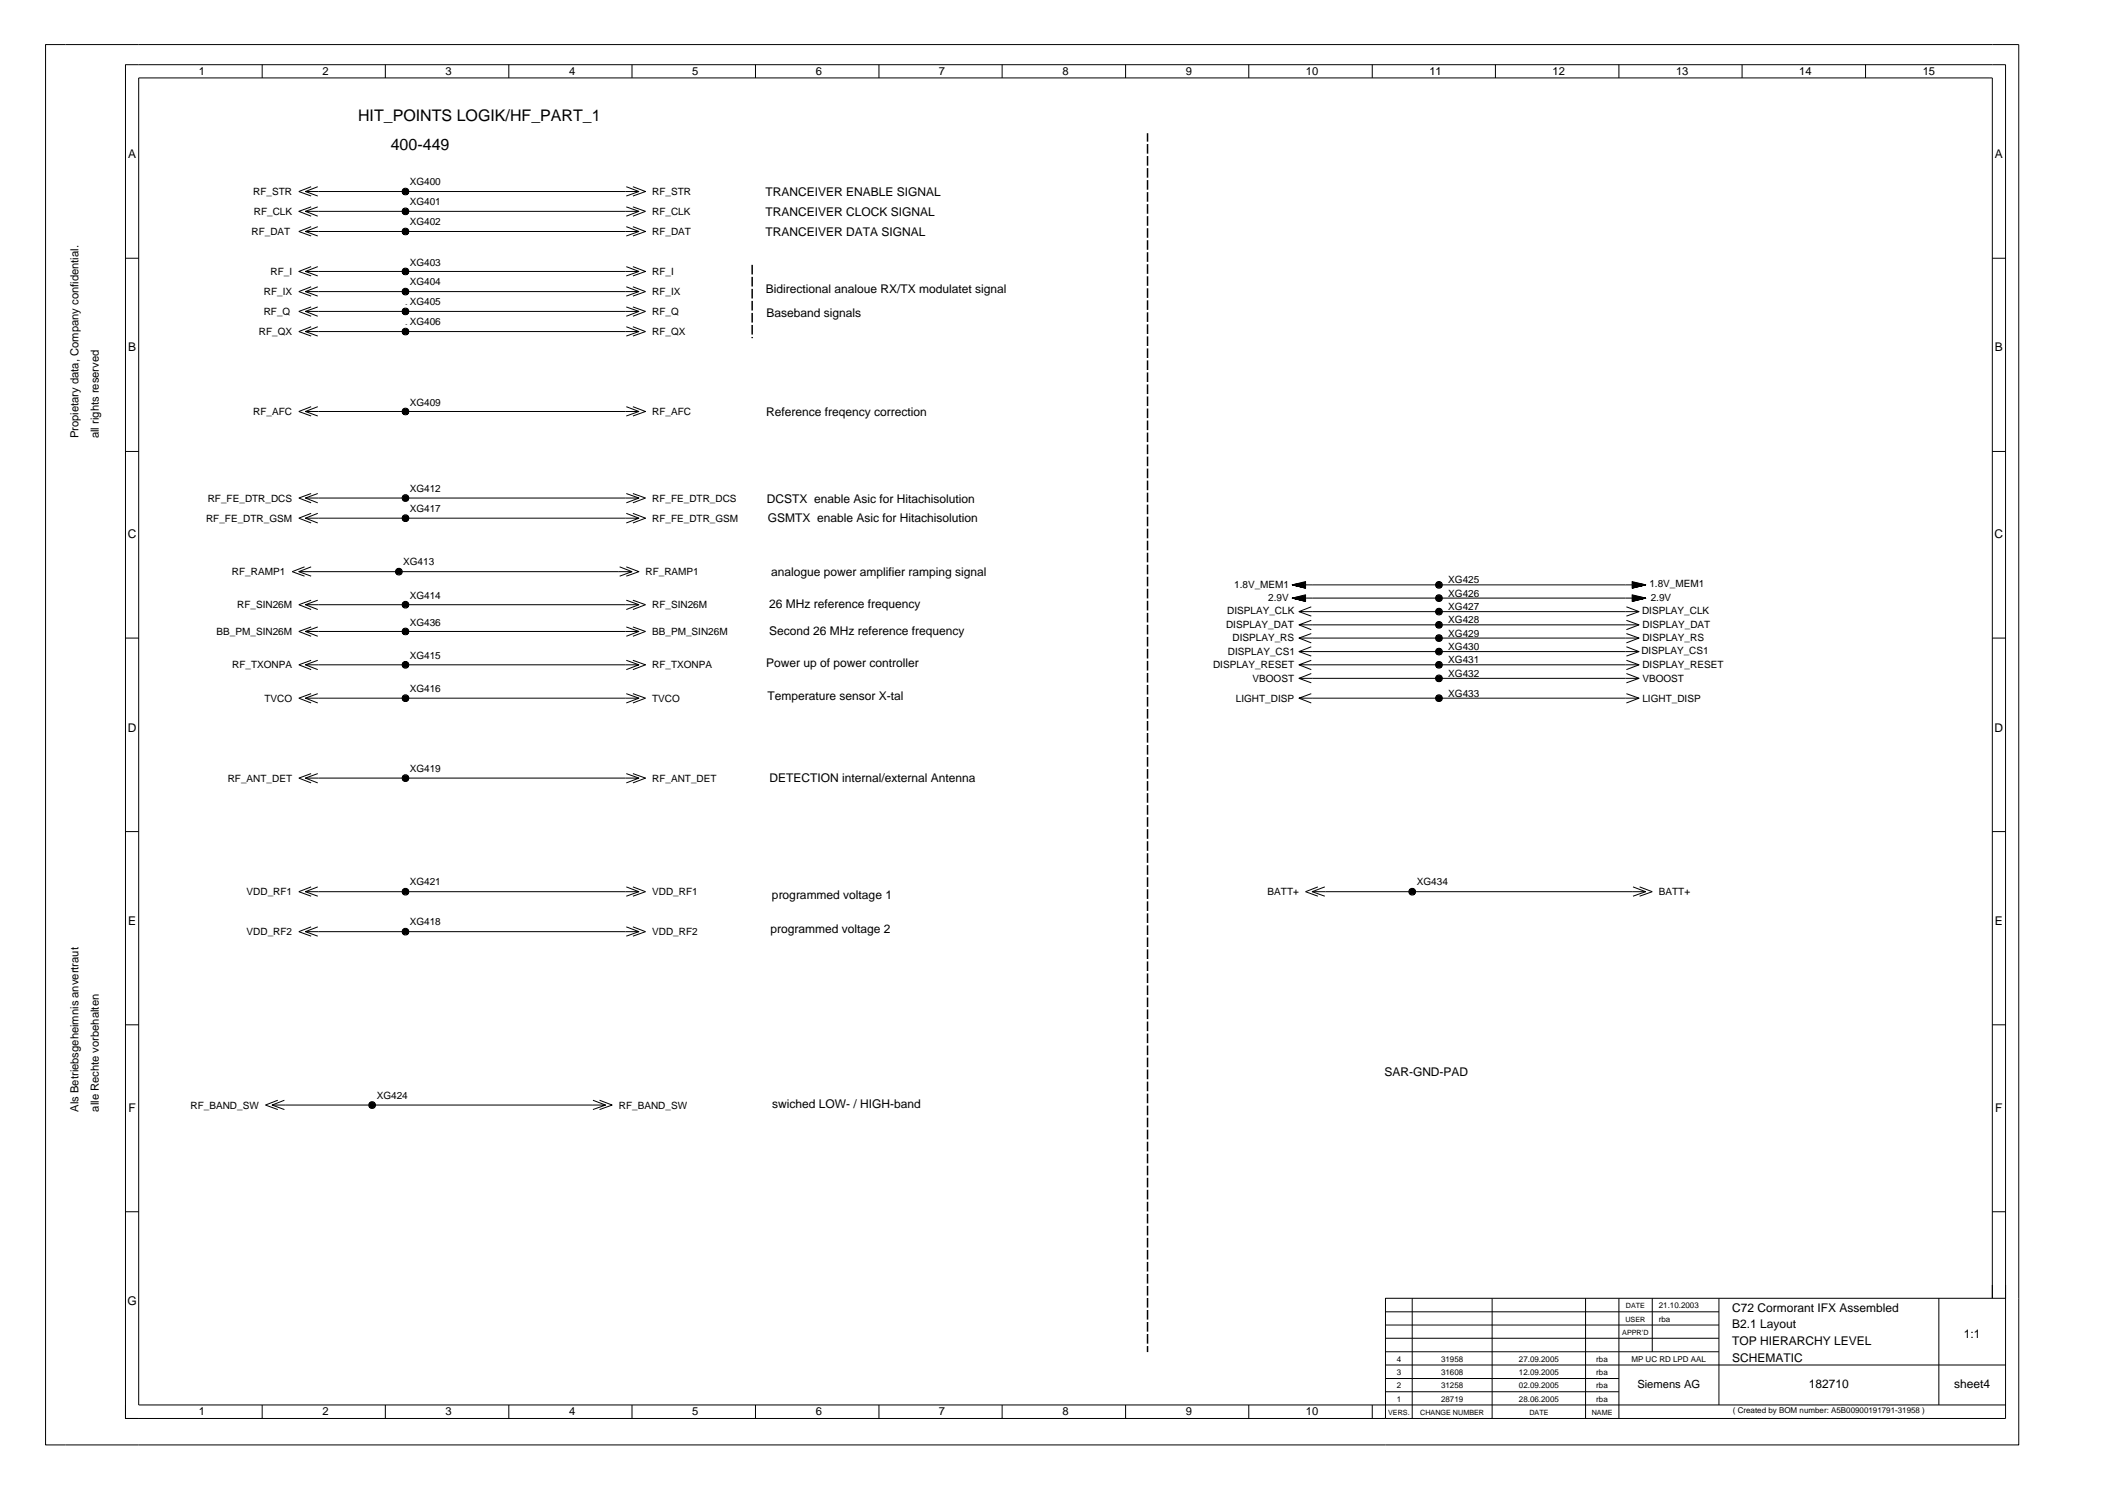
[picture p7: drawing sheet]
<svg xmlns="http://www.w3.org/2000/svg" width="594mm" height="420mm" viewBox="0 0 594 420" stroke-linecap="round" stroke-linejoin="round" font-family="sans-serif">
<g fill="none" stroke="#000" stroke-width=".28">
<path d="M12.8 12.6h556.1v394.5h-556.1zM73.9 18.2v3.8M108.6 18.2v3.8M143.4 18.2v3.8M178.1 18.2v3.8M212.9 18.2v3.8M247.7 18.2v3.8M282.4 18.2v3.8M317.2 18.2v3.8M351.9 18.2v3.8M386.7 18.2v3.8M421.4 18.2v3.8"/>
<path d="M456.2 18.2v3.8M491 18.2v3.8M525.8 18.2v3.8M86.1 54h94l-3.6 1.2M87.7 58.3l-3.5 1.2 3.5 1.4M87.7 52.6l-3.5 1.4 3.5 1.2M89.5 52.6l-3.4 1.4 3.4 1.2M89.5 58.3l-3.4 1.2M113.8 59.1h.9v1h-.9zM113.8 53.5h.9v.9h-.9zM113.9 59.4l.5-.2 .2 .5-.5 .2zM114.1 53.6l.5 .2-.2 .5-.5-.2z"/>
<path d="M176.5 58.3l3.6 1.2-3.6 1.4M176.5 52.6l3.6 1.4M178.4 52.6l3.5 1.4-3.5 1.2M178.4 58.3l3.5 1.2-3.5 1.4M180.1 59.5h-94l3.4 1.4M35.4 72.8h3.7M86.1 65.2h94l-3.6 1.3M87.7 75.1l-3.5 1.4 3.5 1.3M87.7 63.9l-3.5 1.3 3.5 1.3M89.5 77.8l-3.4-1.3h94l-3.6 1.3M89.5 63.9l-3.4 1.3 3.4 1.3M89.5 75.1l-3.4 1.4"/>
<path d="M113.8 76h.9v1h-.9zM113.8 64.7h.9v.9h-.9zM113.9 65.1l.5-.2 .2 .5-.5 .2zM114 76.2l.4-.1 .2 .6-.5 .1-.2-.1zM176.5 75.1l3.6 1.4M176.5 63.9l3.6 1.3M178.4 75.1l3.5 1.4-3.5 1.3M178.4 63.9l3.5 1.3-3.5 1.3M561.5 72.8h3.7M86.1 82.2h94M86.1 87.7h94M86.1 93.4h94"/>
<path d="M87.7 86.5l-3.5 1.2 3.5 1.4M87.7 80.8l-3.5 1.4 3.5 1.2M87.7 92.1l-3.5 1.3 3.5 1.3M89.5 86.5l-3.4 1.2 3.4 1.4M89.5 80.8l-3.4 1.4 3.4 1.2M89.5 92.1l-3.4 1.3 3.4 1.3M113.8 92.9h.9v.9h-.9zM113.8 87.3h.9v1h-.9zM113.8 81.6h.9v1h-.9zM113.9 87.6l.5-.2 .2 .5-.5 .2zM113.9 93.2l.5-.1 .2 .5-.5 .2zM114 81.9l.4-.1 .2 .5-.5 .2-.2-.2z"/>
<path d="M176.5 80.8l3.6 1.4-3.6 1.2M176.5 86.5l3.6 1.2-3.6 1.4M176.5 92.1l3.6 1.3-3.6 1.3M178.4 80.8l3.5 1.4-3.5 1.2M178.4 86.5l3.5 1.2-3.5 1.4M178.4 92.1l3.5 1.3-3.5 1.3M86.1 115.9h94l-3.6 1.3M87.7 114.6l-3.5 1.3 3.5 1.3M89.5 114.6l-3.4 1.3 3.4 1.3M113.8 115.4h.9v1h-.9zM114.1 115.6l.5 .2-.2 .5-.5-.2zM176.5 114.6l3.6 1.3"/>
<path d="M178.4 114.6l3.5 1.3-3.5 1.3M35.4 127.2h3.7M87.7 139.1l-3.5 1.2 3.5 1.4M89.5 139.1l-3.4 1.2 3.4 1.4M113.8 139.9h.9v.9h-.9zM176.5 139.1l3.6 1.2-3.6 1.4M178.4 139.1l3.5 1.2-3.5 1.4M561.5 127.2h3.7M85.8 159.7l-3.4 1.4 3.4 1.2M86.1 146h94l-3.6 1.3M86.1 140.3h94M87.7 159.7l-3.5 1.4 3.5 1.2"/>
<path d="M87.7 144.6l-3.5 1.4 3.5 1.3M89.5 144.6l-3.4 1.4 3.4 1.3M113.8 145.5h.9v1h-.9zM114 145.7h.4l.2 .5-.5 .1-.2-.1zM114 140.1l.4-.1 .2 .5-.5 .2-.2-.2zM174.6 159.7l3.5 1.4M176.5 159.7l3.6 1.4-3.6 1.2M176.5 144.6l3.6 1.4M178.4 144.6l3.5 1.4-3.5 1.3M35.4 179.8h3.7M84.2 161.1h93.9l-3.5 1.2M86.1 170.4h94"/>
<path d="M86.1 177.9h94M87.7 176.6l-3.5 1.3 3.5 1.4M87.7 169.1l-3.5 1.3 3.5 1.3M89.5 176.6l-3.4 1.3 3.4 1.4M89.5 169.1l-3.4 1.3 3.4 1.3M111.9 160.6h.9v.9h-.9zM112.1 160.9l.5-.2 .1 .5-.5 .2zM113.8 177.5h.9v.9h-.9zM113.8 170h.9v.9h-.9zM113.9 170.2l.5-.2 .2 .5-.5 .2zM113.9 177.7l.5-.1 .2 .5-.5 .2zM176.5 169.1l3.6 1.3-3.6 1.3"/>
<path d="M176.5 176.6l3.6 1.3-3.6 1.4M178.4 169.1l3.5 1.3-3.5 1.3M178.4 176.6l3.5 1.3-3.5 1.4M366.1 179.8h95.8M366.1 176.1l3.4 1.3M366.1 172.3l3.4 1.3M367.9 168.8l-3.7-.3h99.6l-3.8 .3M367.9 165l-3.7-.2h99.6l-3.8 .2M367.9 165.6l-3.7-.8 3.7 .9v-1.8l-3.7 .9 3.7 .9M367.9 165.1l-3.7-.3 3.7 .6M367.9 164.4l-3.7 .4 3.7-.2M367.9 164l-3.7 .8 3.7-.6"/>
<path d="M367.9 169.3l-3.7-.8 3.7 .9v-1.8l-3.7 .9 3.7 .9M367.9 168.9l-3.7-.4 3.7 .6M367.9 168.2l-3.7 .3 3.7-.2M367.9 167.8l-3.7 .7 3.7-.5M369.5 178.5l-3.4 1.3 3.4 1.3M369.5 174.8l-3.4 1.3h95.8M369.5 171l-3.4 1.3h95.8M405 179.4h.9v.9h-.9zM405 175.6h.9v1h-.9zM405 171.8h.9v.9h-.9zM405 168.1h.9v.9h-.9zM405 164.3h.9v.9h-.9z"/>
<path d="M405.2 168.3l.5-.1 .2 .5-.5 .2zM405.2 175.9l.5-.2 .2 .5-.5 .2zM405.2 172.2l.5-.2 .2 .5-.5 .2zM405.2 179.6l.5-.2 .2 .5-.5 .2zM405.2 164.6l.5-.1 .2 .5-.5 .1zM458.4 178.5l3.5 1.3-3.5 1.3M458.4 174.8l3.5 1.3-3.5 1.3M458.4 171l3.5 1.3-3.5 1.3M460 169.3l3.8-.8-3.8 .9v-1.8l3.8 .9-3.8 .9M460 168.9l3.8-.4-3.8 .6M460 168.2l3.8 .3-3.8-.2M460 167.8l3.8 .7-3.8-.5"/>
<path d="M460 165.6l3.8-.8-3.8 .9v-1.8l3.8 .9-3.8 .9M460 165.1l3.8-.3-3.8 .6M460 164.4l3.8 .4-3.8-.2M460 164l3.8 .8-3.8-.6M561.5 179.8h3.7M86.1 187.3h94l-3.6 1.4M86.1 196.7h94M87.7 195.4l-3.5 1.3 3.5 1.4M87.7 186l-3.5 1.3 3.5 1.4M89.5 195.4l-3.4 1.3 3.4 1.4M89.5 186l-3.4 1.3 3.4 1.4M113.8 196.3h.9v.9h-.9z"/>
<path d="M113.8 186.9h.9v.9h-.9zM113.9 196.5l.5-.1 .2 .5-.5 .1zM113.9 187.1l.5-.1 .2 .5-.5 .1zM176.5 195.4l3.6 1.3-3.6 1.4M176.5 186l3.6 1.3M178.4 186l3.5 1.3-3.5 1.4M178.4 195.4l3.5 1.3-3.5 1.4M366.1 183.6l3.4 1.3M366.1 191.1h95.8M366.1 187.3l3.4 1.4M366.1 196.7l3.4 1.4M369.5 182.2l-3.4 1.4h95.8"/>
<path d="M369.5 189.8l-3.4 1.3 3.4 1.3M369.5 186l-3.4 1.3h95.8M369.5 195.4l-3.4 1.3h95.8M405 196.3h.9v.9h-.9zM405 190.6h.9v.9h-.9zM405 186.9h.9v.9h-.9zM405 183.1h.9v.9h-.9zM405.2 196.5l.5-.1 .2 .5-.5 .1zM405.2 191l.5-.2 .2 .5-.5 .2zM405.2 183.4l.5-.2 .2 .6-.5 .1zM405.2 187.1l.5-.1 .2 .5-.5 .1zM458.4 189.8l3.5 1.3-3.5 1.3"/>
<path d="M458.4 182.2l3.5 1.4-3.5 1.3M458.4 195.4l3.5 1.3-3.5 1.4M458.4 186l3.5 1.3-3.5 1.4M86.1 219.2h94l-3.6 1.4M87.7 218l-3.5 1.2 3.5 1.4M89.5 218l-3.4 1.2 3.4 1.4M113.8 218.8h.9v.9h-.9zM113.9 219.1l.5-.2 .2 .5-.5 .2zM176.5 218l3.6 1.2M178.4 218l3.5 1.2-3.5 1.4M35.4 234.3h3.7M561.5 234.3h3.7"/>
<path d="M86.1 251.2h94M87.7 249.9l-3.5 1.3 3.5 1.3M89.5 249.9l-3.4 1.3 3.4 1.3M113.8 250.7h.9v1h-.9zM113.9 251.1l.5-.2 .2 .5-.5 .2zM176.5 249.9l3.6 1.3-3.6 1.3M178.4 249.9l3.5 1.3-3.5 1.3M369.8 251.2h94M371.4 249.9l-3.5 1.3 3.5 1.3M373.4 249.9l-3.6 1.3 3.6 1.3M397.5 250.7h1v1h-1zM397.7 251.1l.5-.2 .1 .5-.5 .2z"/>
<path d="M460.2 249.9l3.6 1.3-3.6 1.3M462.1 249.9l3.5 1.3-3.5 1.3M86.1 262.5h94M87.7 261.1l-3.5 1.4 3.5 1.3M89.5 261.1l-3.4 1.4 3.4 1.3M113.8 262h.9v.9h-.9zM113.9 262.3l.5-.1 .2 .5-.5 .1zM176.5 261.1l3.6 1.4-3.6 1.3M178.4 261.1l3.5 1.4-3.5 1.3M35.4 288.7h3.7M561.5 288.7h3.7M76.7 311.3h94l-3.6 1.3"/>
<path d="M78.3 310l-3.5 1.3 3.5 1.3M80.2 310l-3.5 1.3 3.5 1.3M104.4 310.8h.9v1h-.9zM104.6 311.1l.4-.1 .2 .2-.2 .5-.5-.2zM167.1 310l3.6 1.3M169 310l3.5 1.3-3.5 1.3M35.4 341.4h3.7M561.5 341.4h3.7M390.5 377h93.9M390.5 373.3h93.9M390.5 369.6h93.9M398 365.8v33.9"/>
<path d="M420.5 365.8v33.9M446.8 365.8v33.9M456.2 365.8v33.9M465.6 365.8v15.1M484.4 365.8v30M546.4 365.8v30M561.5 365.8v-343.8h-522.4v373.8h526.1M565.2 365.8v-347.6h-529.8v381.5h3.7M35.4 395.8v3.9h3.7M39.1 399.7h526.1v-33.9h-174.7v33.9M73.9 395.8v3.9M108.6 395.8v3.9"/>
<path d="M143.4 395.8v3.9M178.1 395.8v3.9M212.9 395.8v3.9M247.7 395.8v3.9M282.4 395.8v3.9M317.2 395.8v3.9M351.9 395.8v3.9M386.7 395.8v3.9M390.5 392.1h65.7M390.5 388.4h65.7M390.5 384.6h174.7M390.5 380.9h93.9"/>
<circle cx="114.2" cy="54" r=".69"/>
<circle cx="114.2" cy="59.6" r=".69"/>
<circle cx="114.3" cy="59.5" r=".17"/>
<circle cx="114.3" cy="54" r=".17"/>
<circle cx="114.3" cy="54" r=".94"/>
<circle cx="114.3" cy="59.6" r=".94"/>
<circle cx="114.3" cy="59.5" r=".51"/>
<circle cx="114.3" cy="54" r=".51"/>
<circle cx="114.2" cy="65.2" r=".69"/>
<circle cx="114.2" cy="76.5" r=".69"/>
<circle cx="114.3" cy="76.5" r=".17"/>
<circle cx="114.3" cy="65.2" r=".17"/>
<circle cx="114.3" cy="65.2" r=".94"/>
<circle cx="114.3" cy="76.5" r=".94"/>
<circle cx="114.3" cy="65.2" r=".51"/>
<circle cx="114.3" cy="76.5" r=".51"/>
<circle cx="114.2" cy="87.8" r=".69"/>
<circle cx="114.2" cy="82.2" r=".69"/>
<circle cx="114.2" cy="93.4" r=".69"/>
<circle cx="114.3" cy="82.2" r=".17"/>
<circle cx="114.3" cy="93.4" r=".17"/>
<circle cx="114.3" cy="87.7" r=".17"/>
<circle cx="114.3" cy="82.2" r=".94"/>
<circle cx="114.3" cy="87.7" r=".94"/>
<circle cx="114.3" cy="93.4" r=".94"/>
<circle cx="114.3" cy="87.7" r=".51"/>
<circle cx="114.3" cy="93.4" r=".51"/>
<circle cx="114.3" cy="82.2" r=".51"/>
<circle cx="114.2" cy="115.9" r=".69"/>
<circle cx="114.3" cy="115.9" r=".17"/>
<circle cx="114.3" cy="115.9" r=".94"/>
<circle cx="114.3" cy="115.9" r=".51"/>
<circle cx="114.2" cy="146" r=".69"/>
<circle cx="114.2" cy="140.3" r=".69"/>
<circle cx="114.3" cy="140.3" r=".17"/>
<circle cx="114.3" cy="146" r=".17"/>
<circle cx="114.3" cy="146" r=".94"/>
<circle cx="114.3" cy="140.3" r=".94"/>
<circle cx="114.3" cy="146" r=".51"/>
<circle cx="114.3" cy="140.3" r=".51"/>
<circle cx="112.4" cy="161.1" r=".69"/>
<circle cx="112.4" cy="161.1" r=".17"/>
<circle cx="112.4" cy="161.1" r=".94"/>
<circle cx="112.5" cy="161.1" r=".51"/>
<circle cx="114.2" cy="170.4" r=".69"/>
<circle cx="114.2" cy="177.9" r=".69"/>
<circle cx="114.3" cy="170.4" r=".17"/>
<circle cx="114.3" cy="177.9" r=".17"/>
<circle cx="114.3" cy="177.9" r=".94"/>
<circle cx="114.3" cy="170.4" r=".94"/>
<circle cx="114.3" cy="177.9" r=".51"/>
<circle cx="114.3" cy="170.4" r=".51"/>
<circle cx="405.5" cy="168.5" r=".69"/>
<circle cx="405.5" cy="176.1" r=".69"/>
<circle cx="405.5" cy="172.3" r=".69"/>
<circle cx="405.5" cy="179.8" r=".69"/>
<circle cx="405.5" cy="164.8" r=".69"/>
<circle cx="405.5" cy="168.5" r=".17"/>
<circle cx="405.5" cy="172.3" r=".17"/>
<circle cx="405.5" cy="164.8" r=".17"/>
<circle cx="405.5" cy="179.8" r=".17"/>
<circle cx="405.5" cy="176.1" r=".17"/>
<circle cx="405.6" cy="176.1" r=".94"/>
<circle cx="405.6" cy="179.8" r=".94"/>
<circle cx="405.6" cy="164.8" r=".94"/>
<circle cx="405.6" cy="168.5" r=".94"/>
<circle cx="405.6" cy="172.3" r=".94"/>
<circle cx="405.6" cy="172.3" r=".51"/>
<circle cx="405.6" cy="168.5" r=".51"/>
<circle cx="405.6" cy="179.8" r=".51"/>
<circle cx="405.6" cy="176" r=".51"/>
<circle cx="405.6" cy="164.8" r=".51"/>
<circle cx="114.2" cy="196.7" r=".69"/>
<circle cx="114.2" cy="187.3" r=".69"/>
<circle cx="114.3" cy="196.7" r=".17"/>
<circle cx="114.3" cy="187.3" r=".17"/>
<circle cx="114.3" cy="187.3" r=".94"/>
<circle cx="114.3" cy="196.7" r=".94"/>
<circle cx="114.3" cy="187.3" r=".51"/>
<circle cx="114.3" cy="196.7" r=".51"/>
<circle cx="405.5" cy="196.7" r=".69"/>
<circle cx="405.5" cy="191.1" r=".69"/>
<circle cx="405.5" cy="183.6" r=".69"/>
<circle cx="405.5" cy="187.3" r=".69"/>
<circle cx="405.5" cy="196.7" r=".17"/>
<circle cx="405.5" cy="183.6" r=".17"/>
<circle cx="405.5" cy="191.1" r=".17"/>
<circle cx="405.5" cy="187.3" r=".17"/>
<circle cx="405.6" cy="196.7" r=".94"/>
<circle cx="405.6" cy="191.1" r=".94"/>
<circle cx="405.6" cy="183.6" r=".94"/>
<circle cx="405.6" cy="187.3" r=".94"/>
<circle cx="405.6" cy="183.6" r=".51"/>
<circle cx="405.6" cy="187.3" r=".51"/>
<circle cx="405.6" cy="196.7" r=".51"/>
<circle cx="405.6" cy="191.1" r=".51"/>
<circle cx="114.2" cy="219.2" r=".69"/>
<circle cx="114.3" cy="219.2" r=".17"/>
<circle cx="114.3" cy="219.2" r=".94"/>
<circle cx="114.3" cy="219.2" r=".51"/>
<circle cx="114.2" cy="251.2" r=".69"/>
<circle cx="114.3" cy="251.2" r=".17"/>
<circle cx="114.3" cy="251.2" r=".94"/>
<circle cx="114.3" cy="251.2" r=".51"/>
<circle cx="397.9" cy="251.2" r=".69"/>
<circle cx="398" cy="251.2" r=".17"/>
<circle cx="398" cy="251.2" r=".94"/>
<circle cx="398" cy="251.2" r=".51"/>
<circle cx="114.2" cy="262.5" r=".69"/>
<circle cx="114.3" cy="262.5" r=".17"/>
<circle cx="114.3" cy="262.5" r=".94"/>
<circle cx="114.3" cy="262.5" r=".51"/>
<circle cx="104.8" cy="311.4" r=".69"/>
<circle cx="104.9" cy="311.3" r=".17"/>
<circle cx="104.9" cy="311.4" r=".94"/>
<circle cx="104.9" cy="311.3" r=".51"/>
</g>
<g fill="#000">
<path d="M113.8 53.5h.9v.9h-.9z" fill-rule="evenodd"/>
<path d="M113.8 76h.9v1h-.9z" fill-rule="evenodd"/>
<path d="M113.8 64.7h.9v.9h-.9z" fill-rule="evenodd"/>
<path d="M113.8 59.1h.9v1h-.9z" fill-rule="evenodd"/>
<path d="M113.8 92.9h.9v.9h-.9z" fill-rule="evenodd"/>
<path d="M113.8 87.3h.9v1h-.9z" fill-rule="evenodd"/>
<path d="M113.8 81.6h.9v1h-.9z" fill-rule="evenodd"/>
<path d="M113.8 115.4h.9v1h-.9z" fill-rule="evenodd"/>
<path d="M113.8 145.5h.9v1h-.9z" fill-rule="evenodd"/>
<path d="M113.8 139.9h.9v.9h-.9z" fill-rule="evenodd"/>
<path d="M111.9 160.6h.9v.9h-.9z" fill-rule="evenodd"/>
<path d="M113.8 177.5h.9v.9h-.9z" fill-rule="evenodd"/>
<path d="M113.8 170h.9v.9h-.9z" fill-rule="evenodd"/>
<path d="M405 175.6h.9v1h-.9z" fill-rule="evenodd"/>
<path d="M405 171.8h.9v.9h-.9z" fill-rule="evenodd"/>
<path d="M405 168.1h.9v.9h-.9z" fill-rule="evenodd"/>
<path d="M405 164.3h.9v.9h-.9z" fill-rule="evenodd"/>
<path d="M113.8 196.3h.9v.9h-.9z" fill-rule="evenodd"/>
<path d="M113.8 186.9h.9v.9h-.9z" fill-rule="evenodd"/>
<path d="M405 196.3h.9v.9h-.9z" fill-rule="evenodd"/>
<path d="M405 190.6h.9v.9h-.9z" fill-rule="evenodd"/>
<path d="M405 186.9h.9v.9h-.9z" fill-rule="evenodd"/>
<path d="M405 183.1h.9v.9h-.9z" fill-rule="evenodd"/>
<path d="M405 179.4h.9v.9h-.9z" fill-rule="evenodd"/>
<path d="M113.8 218.8h.9v.9h-.9z" fill-rule="evenodd"/>
<path d="M113.8 250.7h.9v1h-.9z" fill-rule="evenodd"/>
<path d="M397.5 250.7h1v1h-1z" fill-rule="evenodd"/>
<path d="M113.8 262h.9v.9h-.9z" fill-rule="evenodd"/>
<path d="M104.4 310.8h.9v1h-.9z" fill-rule="evenodd"/>
</g>
<g fill="none" stroke="#000" stroke-width=".42">
<path d="M323.4 37.5v2.4M323.4 40.6v2.7M323.4 44v2.7M323.4 47.4v2.7M323.4 50.7v2.8M323.4 54.1v2.7M323.4 57.5v2.7M212 74.6v2.7M212 78v2.7M323.4 60.9v2.7M323.4 64.3v2.7M323.4 67.7v2.7"/>
<path d="M323.4 71.1v2.7M323.4 74.5v2.7M323.4 77.8v2.7M212 81.4v2.7M212 84.8v2.7M212 88.2v2.7M212 91.6v2.7M212 94.9v.4M323.4 81.2v2.7M323.4 84.6v2.7M323.4 88v2.7M323.4 91.4v2.7"/>
<path d="M323.4 94.8v2.7M323.4 98.2v2.7M323.4 101.5v2.8M323.4 104.9v2.7M323.4 108.3v2.7M323.4 111.7v2.7M323.4 115.1v2.7M323.4 118.5v2.7M323.4 121.9v2.7M323.4 125.3v2.7M323.4 128.6v2.7M323.4 132v2.7"/>
<path d="M323.4 135.4v2.7M323.4 138.8v2.7M323.4 142.2v2.7M323.4 145.6v2.7M323.4 149v2.7M323.4 152.3v2.8M323.4 155.7v2.7M323.4 159.1v2.7M323.4 162.5v2.7M323.4 165.9v2.7M323.4 169.3v2.7M323.4 172.7v2.7"/>
<path d="M323.4 176.1v2.7M323.4 179.4v2.7M323.4 182.8v2.7M323.4 186.2v2.7M323.4 189.6v2.7M323.4 193v2.7M323.4 196.4v2.7M323.4 199.8v2.7M323.4 203.1v2.8M323.4 206.5v2.7M323.4 209.9v2.7M323.4 213.3v2.7"/>
<path d="M323.4 216.7v2.7M323.4 220.1v2.7M323.4 223.5v2.7M323.4 226.9v2.7M323.4 230.2v2.7M323.4 233.6v2.7M323.4 237v2.7M323.4 240.4v2.7M323.4 243.8v2.7M323.4 247.2v2.7M323.4 250.6v2.7M323.4 253.9v2.8"/>
<path d="M323.4 257.3v2.7M323.4 260.7v2.7M323.4 264.1v2.7M323.4 267.5v2.7M323.4 270.9v2.7M323.4 274.3v2.7M323.4 277.7v2.7M323.4 281v2.7M323.4 284.4v2.7M323.4 287.8v2.7M323.4 291.2v2.7M323.4 294.6v2.7"/>
<path d="M323.4 298v2.7M323.4 301.4v2.7M323.4 304.7v2.8M323.4 308.1v2.7M323.4 311.5v2.7M323.4 314.9v2.7M323.4 318.3v2.7M323.4 321.7v2.7M323.4 325.1v2.7M323.4 328.5v2.7M323.4 331.8v2.7M323.4 335.2v2.7"/>
<path d="M323.4 338.6v2.7M323.4 342v2.7M323.4 345.4v2.7M323.4 348.8v2.7M323.4 352.2v2.7M323.4 355.5v2.8M323.4 358.9v2.7M323.4 362.3v2.7M323.4 365.7v2.7M323.4 369.1v2.7M323.4 372.5v2.7M323.4 375.9v2.7"/>
<path d="M323.4 379.3v1.6"/>
</g>
<g font-size="4.5">
<text x="100.9" y="34.1">HIT_POINTS LOGIK/HF_PART_1</text>
<text x="110.1" y="42.3">400-449</text>
</g>
<g font-size="3.4">
<text x="36.1" y="44.6">A</text>
<text x="562.2" y="44.6">A</text>
<text x="215.7" y="55.2">TRANCEIVER ENABLE SIGNAL</text>
<text x="215.7" y="60.8">TRANCEIVER CLOCK SIGNAL</text>
<text x="215.7" y="66.5">TRANCEIVER DATA SIGNAL</text>
<text x="215.8" y="82.6">Bidirectional analoue RX/TX modulatet signal</text>
<text x="216" y="89.3">Baseband signals</text>
<text x="36.1" y="99">B</text>
<text x="562.2" y="99">B</text>
<text x="216" y="117.3">Reference freqency correction</text>
<text x="216.1" y="141.7">DCSTX enable Asic for Hitachisolution</text>
<text x="216.4" y="147.1">GSMTX enable Asic for Hitachisolution</text>
<text x="36" y="151.7">C</text>
<text x="562.1" y="151.7">C</text>
<text x="217.3" y="162.4">analogue power amplifier ramping signal</text>
<text x="216.8" y="171.4">26 MHz reference frequency</text>
<text x="216.8" y="178.9">Second 26 MHz reference frequency</text>
<text x="216" y="187.9">Power up of power controller</text>
<text x="216.3" y="197.3">Temperature sensor X-tal</text>
<text x="36" y="206.1">D</text>
<text x="562.1" y="206.1">D</text>
<text x="216.9" y="220.4">DETECTION internal/external Antenna</text>
<text x="217.6" y="253.3">programmed voltage 1</text>
<text x="36.1" y="260.6">E</text>
<text x="217.1" y="262.8">programmed voltage 2</text>
<text x="562.2" y="260.6">E</text>
<text x="390.1" y="303.1">SAR-GND-PAD</text>
<text x="36.2" y="313.2">F</text>
<text x="217.7" y="312.2">swiched LOW- / HIGH-band</text>
<text x="562.3" y="313.2">F</text>
<text x="35.9" y="367.7">G</text>
<text x="488.2" y="369.6">C72 Cormorant IFX Assembled</text>
<text x="488.2" y="374.3">B2.1 Layout</text>
<text x="553.5" y="377">1:1</text>
<text x="488.2" y="383.7">SCHEMATIC</text>
<text x="488.2" y="379">TOP HIERARCHY LEVEL</text>
<text x="509.8" y="391.2">182710</text>
<text x="550.7" y="391.2">sheet4</text>
</g>
<g font-size="3.2">
<text x="56.1" y="21">1</text>
<text x="90.9" y="21">2</text>
<text x="125.6" y="21">3</text>
<text x="160.4" y="21">4</text>
<text x="195.1" y="21">5</text>
<text x="229.9" y="21">6</text>
<text x="264.6" y="21">7</text>
<text x="299.4" y="21">8</text>
<text x="334.2" y="21">9</text>
<text x="368" y="21">10</text>
<text x="402.8" y="21">11</text>
<text x="437.6" y="21">12</text>
<text x="472.4" y="21">13</text>
<text x="507.1" y="21">14</text>
<text x="541.9" y="21">15</text>
<text x="22.2" y="123.5" transform="rotate(-90 22.2 123.5)">Propietary data, Company confidential.</text>
<text x="27.8" y="123.5" transform="rotate(-90 27.8 123.5)">all rights reserved</text>
<text x="22.2" y="313.2" transform="rotate(-90 22.2 313.2)">Als Betriebsgeheimnis anvertraut</text>
<text x="27.8" y="313.2" transform="rotate(-90 27.8 313.2)">alle Rechte vorbehalten</text>
<text x="461.4" y="391.2">Siemens AG</text>
<text x="56.1" y="398.7">1</text>
<text x="90.9" y="398.7">2</text>
<text x="125.6" y="398.7">3</text>
<text x="160.4" y="398.7">4</text>
<text x="195.1" y="398.7">5</text>
<text x="229.9" y="398.7">6</text>
<text x="264.6" y="398.7">7</text>
<text x="299.4" y="398.7">8</text>
<text x="334.2" y="398.7">9</text>
<text x="368" y="398.7">10</text>
</g>
<g font-size="2.8">
<text x="115.5" y="52.2">XG400</text>
<text x="71.4" y="55">RF_STR</text>
<text x="115.5" y="57.9">XG401</text>
<text x="183.8" y="55">RF_STR</text>
<text x="71.5" y="60.6">RF_CLK</text>
<text x="115.5" y="63.5">XG402</text>
<text x="183.8" y="60.6">RF_CLK</text>
<text x="70.9" y="66.2">RF_DAT</text>
<text x="183.8" y="66.2">RF_DAT</text>
<text x="76.2" y="77.5">RF_I</text>
<text x="115.5" y="74.8">XG403</text>
<text x="183.8" y="77.5">RF_I</text>
<text x="74.4" y="83.2">RF_IX</text>
<text x="115.5" y="80.4">XG404</text>
<text x="183.8" y="83.2">RF_IX</text>
<text x="74.3" y="88.8">RF_Q</text>
<text x="115.5" y="86.1">XG405</text>
<text x="183.8" y="88.8">RF_Q</text>
<text x="73" y="94.4">RF_QX</text>
<text x="115.5" y="91.7">XG406</text>
<text x="183.8" y="94.4">RF_QX</text>
<text x="71.4" y="117">RF_AFC</text>
<text x="115.5" y="114.3">XG409</text>
<text x="183.8" y="117">RF_AFC</text>
<text x="58.6" y="141.3">RF_FE_DTR_DCS</text>
<text x="115.5" y="138.7">XG412</text>
<text x="183.8" y="141.3">RF_FE_DTR_DCS</text>
<text x="58.1" y="147">RF_FE_DTR_GSM</text>
<text x="115.5" y="144.3">XG417</text>
<text x="183.8" y="147">RF_FE_DTR_GSM</text>
<text x="113.6" y="159.3">XG413</text>
<text x="65.4" y="162.1">RF_RAMP1</text>
<text x="181.9" y="162.1">RF_RAMP1</text>
<text x="347.8" y="165.7">1.8V_MEM1</text>
<text x="408.2" y="164.4">XG425</text>
<text x="464.8" y="165.3">1.8V_MEM1</text>
<text x="66.9" y="171.4">RF_SIN26M</text>
<text x="115.5" y="168.7">XG414</text>
<text x="183.8" y="171.4">RF_SIN26M</text>
<text x="345.8" y="173">DISPLAY_CLK</text>
<text x="357.4" y="169.3">2.9V</text>
<text x="408.2" y="171.9">XG427</text>
<text x="408.2" y="168.1">XG426</text>
<text x="462.8" y="172.9">DISPLAY_CLK</text>
<text x="465.2" y="169.2">2.9V</text>
<text x="61.1" y="178.9">BB_PM_SIN26M</text>
<text x="115.5" y="176.2">XG436</text>
<text x="183.8" y="178.9">BB_PM_SIN26M</text>
<text x="345.5" y="176.9">DISPLAY_DAT</text>
<text x="408.2" y="179.4">XG429</text>
<text x="408.2" y="175.7">XG428</text>
<text x="462.9" y="176.8">DISPLAY_DAT</text>
<text x="115.5" y="185.6">XG415</text>
<text x="346" y="184.4">DISPLAY_CS1</text>
<text x="347.3" y="180.5">DISPLAY_RS</text>
<text x="408.2" y="183.2">XG430</text>
<text x="462.6" y="184.4">DISPLAY_CS1</text>
<text x="462.8" y="180.5">DISPLAY_RS</text>
<text x="65.4" y="188.3">RF_TXONPA</text>
<text x="183.8" y="188.3">RF_TXONPA</text>
<text x="341.9" y="188.3">DISPLAY_RESET</text>
<text x="408.2" y="186.9">XG431</text>
<text x="408.2" y="190.7">XG432</text>
<text x="462.8" y="188.3">DISPLAY_RESET</text>
<text x="74.5" y="197.7">TVCO</text>
<text x="115.5" y="195">XG416</text>
<text x="183.8" y="197.7">TVCO</text>
<text x="348.3" y="197.7">LIGHT_DISP</text>
<text x="353" y="192.1">VBOOST</text>
<text x="408.2" y="196.3">XG433</text>
<text x="462.8" y="192.1">VBOOST</text>
<text x="462.8" y="197.7">LIGHT_DISP</text>
<text x="64.2" y="220.3">RF_ANT_DET</text>
<text x="115.5" y="217.6">XG419</text>
<text x="183.8" y="220.3">RF_ANT_DET</text>
<text x="115.5" y="249.5">XG421</text>
<text x="399.3" y="249.5">XG434</text>
<text x="69.5" y="252.3">VDD_RF1</text>
<text x="183.8" y="252.3">VDD_RF1</text>
<text x="357.2" y="252.3">BATT+</text>
<text x="467.5" y="252.3">BATT+</text>
<text x="69.5" y="263.5">VDD_RF2</text>
<text x="115.5" y="260.7">XG418</text>
<text x="183.8" y="263.5">VDD_RF2</text>
<text x="106.2" y="309.6">XG424</text>
<text x="53.7" y="312.4">RF_BAND_SW</text>
<text x="174.4" y="312.4">RF_BAND_SW</text>
</g>
<g font-size="2.3">
<text x="467.5" y="368.7">21.10.2003</text>
<text x="467.5" y="372.4">rba</text>
<text x="393.6" y="383.7">4</text>
<text x="406.1" y="383.7">31958</text>
<text x="428.1" y="383.7">27.09.2005</text>
<text x="449.9" y="383.7">rba</text>
<text x="459.8" y="383.7">MP UC RD LPD AAL</text>
<text x="393.6" y="387.4">3</text>
<text x="406.1" y="387.4">31608</text>
<text x="428.1" y="387.4">12.09.2005</text>
<text x="449.9" y="387.4">rba</text>
<text x="393.6" y="391.2">2</text>
<text x="393.6" y="394.9">1</text>
<text x="406.1" y="391.2">31258</text>
<text x="406.1" y="394.9">28719</text>
<text x="428.1" y="391.2">02.09.2005</text>
<text x="428.1" y="394.9">28.06.2005</text>
<text x="449.9" y="391.2">rba</text>
<text x="449.9" y="394.9">rba</text>
<text x="488.4" y="398.2">( Created by BOM number: A5B00900191791-31958 )</text>
</g>
<g font-size="2">
<text x="458.2" y="368.7">DATE</text>
<text x="457.2" y="376.1">APPR’D</text>
<text x="458.1" y="372.4">USER</text>
<text x="391.2" y="398.7">VERS.</text>
<text x="400.2" y="398.7">CHANGE NUMBER</text>
<text x="431" y="398.7">DATE</text>
<text x="448.6" y="398.7">NAME</text>
</g>
<g font-size="1.7">
<text x="114.3" y="86.3">-</text>
<text x="114.3" y="92">-</text>
</g>
</svg>
